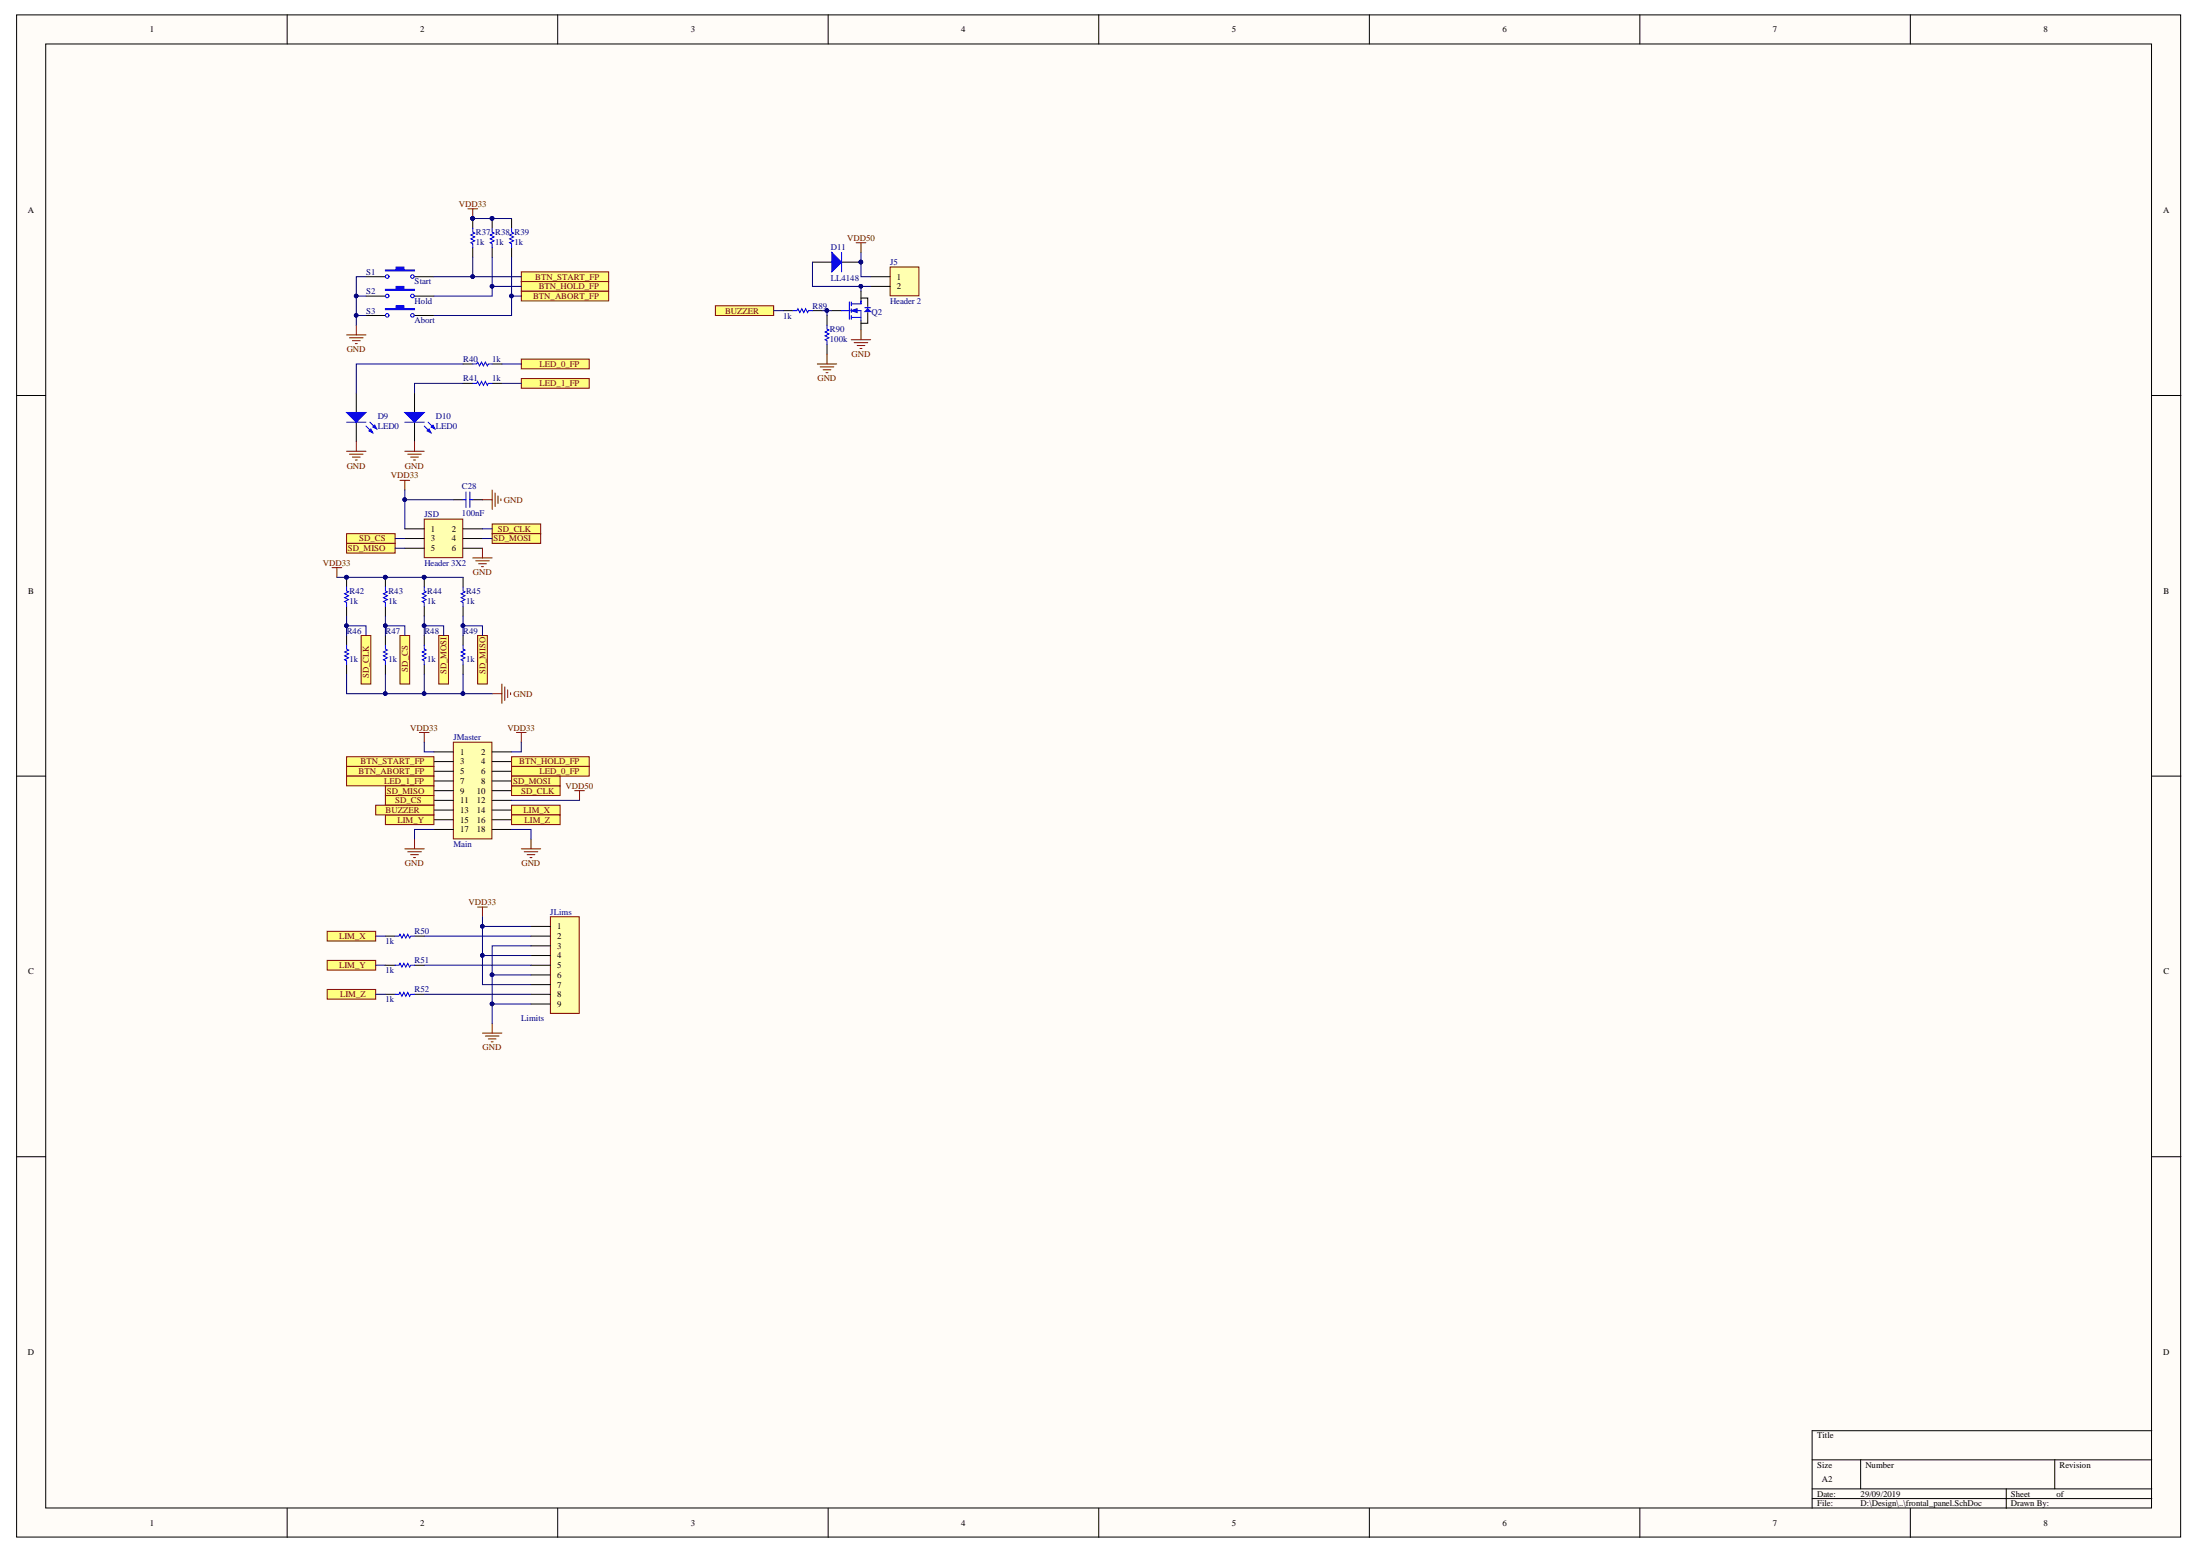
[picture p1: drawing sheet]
<svg xmlns="http://www.w3.org/2000/svg" width="297mm" height="210mm" viewBox="0 0 297 210" stroke-linecap="round" stroke-linejoin="round" font-family="sans-serif">
<g fill="#fffcf8" stroke="#000" stroke-width=".14">
<path d="M2.2 2h292.2v205.5h-292.2z"/>
<path d="M6.2 5.9h284.3v197.7h-284.3z"/>
</g>
<g fill="none" stroke="#000" stroke-width=".14">
<path d="M38.8 2v3.9M75.3 2v3.9M111.8 2v3.9M148.4 2v3.9M184.9 2v3.9M221.4 2v3.9M257.9 2v3.9M49.4 37.4h2.6M56 37.4h2.6M63.8 29.5v1.3M63.8 33.4v1.3M66.5 29.5v1.3"/>
<path d="M66.5 33.4v1.3M69.1 29.5v1.3M69.1 33.4v1.3M2.2 53.4h4M290.5 53.4h4M2.2 104.8h4M290.5 104.8h4M2.2 156.1h4M290.5 156.1h4M244.7 197.1h45.8M251.2 197.1v3.9M277.4 197.1v3.9"/>
<path d="M290.5 193.1h-45.8v10.5M38.8 203.6v3.9M75.3 203.6v3.9M111.8 203.6v3.9M148.4 203.6v3.9M184.9 203.6v3.9M221.4 203.6v3.9M244.7 201h45.8M244.7 202.3h45.8M257.9 203.6v3.9M270.9 201v2.6"/>
</g>
<g fill="#000080" stroke="#000080" stroke-width=".14">
<circle cx="63.8" cy="29.5" r=".24"/>
<circle cx="66.4" cy="29.5" r=".24"/>
</g>
<path d="M63.8 30.8v.5l.3 .2-.5 .2 .5 .3-.5 .2 .5 .3-.5 .3 .2 .1v.5M66.5 30.8v.5l.2 .2-.5 .2 .5 .3-.5 .2 .5 .3-.5 .3 .3 .1v.5M69.1 30.8v.5l.2 .2-.5 .2 .5 .3-.5 .2 .5 .3-.5 .3 .3 .1v.5" fill="none" stroke="#00f" stroke-width=".14"/>
<path d="M63.2 28.2h1.3M63.8 28.2v1.3" fill="none" stroke="#800000" stroke-width=".14"/>
<path d="M52 36.4h1.5v-.4h1v.4h1.5v.2h-4z" fill-rule="evenodd" fill="#00f"/>
<g fill="none" stroke="#00f" stroke-width=".14">
<path d="M52 36.4h1.5v-.4h1v.4h1.5v.2h-4z"/>
<circle cx="52.3" cy="37.3" r=".24"/>
<circle cx="55.7" cy="37.3" r=".24"/>
</g>
<path d="M49.4 40h2.6M56 40h2.6" fill="none" stroke="#000" stroke-width=".14"/>
<path d="M52 39.1h1.5v-.4h1v.4h1.5v.1h-4z" fill-rule="evenodd" fill="#00f"/>
<g fill="none" stroke="#00f" stroke-width=".14">
<path d="M52 39.1h1.5v-.4h1v.4h1.5v.1h-4z"/>
<circle cx="52.3" cy="40" r=".24"/>
<circle cx="55.7" cy="40" r=".24"/>
</g>
<path d="M49.4 42.6h2.6M56 42.6h2.6" fill="none" stroke="#000" stroke-width=".14"/>
<path d="M52 41.7h1.5v-.4h1v.4h1.5v.1h-4z" fill-rule="evenodd" fill="#00f"/>
<g fill="none" stroke="#00f" stroke-width=".14">
<path d="M52 41.7h1.5v-.4h1v.4h1.5v.1h-4zM63.8 49.1h.6l.1-.2 .2 .5 .3-.5 .3 .5 .2-.5 .3 .5 .1-.3h.6M63.8 51.8h.6l.1-.3 .2 .5 .3-.5 .3 .5 .2-.5 .3 .5 .1-.2h.6"/>
<circle cx="52.3" cy="42.6" r=".24"/>
<circle cx="55.7" cy="42.6" r=".24"/>
</g>
<path d="M46.8 45.2h2.6M47.2 45.6h1.8M47.6 46h1M48 46.4h.2M48.1 43.9v1.3" fill="none" stroke="#800000" stroke-width=".14"/>
<path d="M48.1 53.1v2.6M48.1 57v2.6M62.5 49.1h1.3M62.5 51.8h1.3M66.5 49.1h1.3M66.5 51.8h1.3" fill="none" stroke="#000" stroke-width=".14"/>
<path d="M46.8 55.7h2.6l-1.3 1.3z" fill="#00f"/>
<path d="M46.8 55.7h2.6l-1.3 1.3zM49.4 57.5l.9 .9M49.9 57l1 .9" fill="none" stroke="#00f" stroke-width=".14"/>
<path d="M49.8 58.2l.3-.3 .2 .5z" fill="#00f"/>
<path d="M49.8 58.2l.3-.3 .2 .5z" fill="none" stroke="#00f" stroke-width=".14"/>
<path d="M50.3 57.6l.3-.2 .3 .5z" fill="#00f"/>
<path d="M46.8 57h2.6M50.3 57.6l.3-.2 .3 .5z" fill="none" stroke="#00f" stroke-width=".14"/>
<path d="M56 53.1v2.6M56 57v2.6" fill="none" stroke="#000" stroke-width=".14"/>
<path d="M54.7 55.7h2.6l-1.3 1.3z" fill="#00f"/>
<path d="M54.7 55.7h2.6l-1.3 1.3zM57.3 57.5l.9 .9M57.8 57l.9 .9" fill="none" stroke="#00f" stroke-width=".14"/>
<path d="M57.7 58.2l.2-.3 .3 .5z" fill="#00f"/>
<path d="M57.7 58.2l.2-.3 .3 .5z" fill="none" stroke="#00f" stroke-width=".14"/>
<path d="M58.2 57.6l.3-.2 .2 .5z" fill="#00f"/>
<path d="M54.7 57h2.6M58.2 57.6l.3-.2 .2 .5z" fill="none" stroke="#00f" stroke-width=".14"/>
<path d="M48.1 59.6v1.3M56 59.6v1.3M46.8 60.9h2.6M47.2 61.3h1.8M47.6 61.7h1M48 62.1h.2M54.7 60.9h2.6M55.1 61.3h1.8M55.4 61.7h1.1M55.8 62.1h.3" fill="none" stroke="#800000" stroke-width=".14"/>
<path d="M61.2 100.2h5.2v13h-5.2z" fill="#ffffb0" stroke="#800000" stroke-width=".14"/>
<g fill="none" stroke="#000" stroke-width=".14">
<path d="M58.6 101.5h2.6M58.6 102.8h2.6M58.6 104.1h2.6M58.6 105.4h2.6M58.6 106.7h2.6M58.6 108h2.6M58.6 109.3h2.6M58.6 110.7h2.6M58.6 112h2.6M66.5 101.5h2.6M66.5 102.8h2.6M66.5 104.1h2.6"/>
<path d="M66.5 105.4h2.6M66.5 106.7h2.6M66.5 108h2.6M66.5 109.3h2.6M66.5 110.7h2.6M66.5 112h2.6"/>
</g>
<path d="M56.6 98.9h1.3M57.3 98.9v1.3M69.7 98.9h1.3M70.4 98.9v1.3" fill="none" stroke="#800000" stroke-width=".14"/>
<g fill="#ffff80" stroke="#800000" stroke-width=".14">
<path d="M70.4 36.7h11.8v1.3h-11.8z" fill-rule="evenodd"/>
<path d="M70.4 38h11.8v1.3h-11.8z" fill-rule="evenodd"/>
<path d="M70.4 39.3h11.8v1.3h-11.8z" fill-rule="evenodd"/>
<path d="M70.4 48.5h9.2v1.3h-9.2z" fill-rule="evenodd"/>
<path d="M70.4 51.1h9.2v1.3h-9.2z" fill-rule="evenodd"/>
<path d="M46.8 102.1h11.8v1.4h-11.8z" fill-rule="evenodd"/>
<path d="M69.1 102.1h10.5v1.4h-10.5z" fill-rule="evenodd"/>
<path d="M46.8 103.5h11.8v1.3h-11.8z" fill-rule="evenodd"/>
<path d="M69.1 103.5h10.5v1.3h-10.5z" fill-rule="evenodd"/>
<path d="M46.8 104.8h11.8v1.3h-11.8z" fill-rule="evenodd"/>
</g>
<path d="M57.3 70.1h5.2v5.2h-5.2z" fill="#ffffb0" stroke="#800000" stroke-width=".14"/>
<path d="M54.7 71.4h2.6M54.7 72.7h2.6M54.7 74h2.6M62.5 71.4h2.6M62.5 72.7h2.6M62.5 74h2.6" fill="none" stroke="#000" stroke-width=".14"/>
<g fill="#ffff80" stroke="#800000" stroke-width=".14">
<path d="M66.5 70.7h6.5v1.3h-6.5z" fill-rule="evenodd"/>
<path d="M46.8 72h6.5v1.4h-6.5z" fill-rule="evenodd"/>
<path d="M66.5 72h6.5v1.4h-6.5z" fill-rule="evenodd"/>
<path d="M46.8 73.4h6.5v1.3h-6.5z" fill-rule="evenodd"/>
</g>
<path d="M54 64.8h1.3M54.7 64.8v1.4M63.8 75.3h2.7M64.2 75.7h1.9M64.6 76.1h1.1M65 76.5h.3M65.1 74v1.3" fill="none" stroke="#800000" stroke-width=".14"/>
<path d="M46.8 77.9v1.3M46.8 81.9v1.3M46.8 85.8v1.3M46.8 89.7v1.3" fill="none" stroke="#000" stroke-width=".14"/>
<circle cx="46.8" cy="77.9" r=".24" fill="#000080" stroke="#000080" stroke-width=".14"/>
<path d="M46.8 79.2v.6l.3 .1-.6 .3 .6 .2-.6 .3 .6 .2-.6 .3 .3 .1v.6M46.8 87.1v.5l.3 .1-.6 .3 .6 .3-.6 .2 .6 .3-.6 .3 .3 .1v.5" fill="none" stroke="#00f" stroke-width=".14"/>
<path d="M48.8 85.8h1.3v6.5h-1.3z" fill-rule="evenodd" fill="#ffff80" stroke="#800000" stroke-width=".14"/>
<path d="M52 77.9v1.3M57.3 77.9v1.3M62.5 77.9v1.3M52 81.9v1.3M52 85.8v1.3M52 89.7v1.3M57.3 81.9v1.3M57.3 85.8v1.3M57.3 89.7v1.3M62.5 81.9v1.3M62.5 85.8v1.3M62.5 89.7v1.3" fill="none" stroke="#000" stroke-width=".14"/>
<g fill="#000080" stroke="#000080" stroke-width=".14">
<circle cx="52" cy="77.9" r=".24"/>
<circle cx="57.3" cy="77.9" r=".24"/>
</g>
<path d="M52 79.2v.6l.3 .1-.5 .3 .5 .2-.5 .3 .5 .2-.5 .3 .2 .1v.6M57.3 79.2v.6l.2 .1-.5 .3 .5 .2-.5 .3 .5 .2-.5 .3 .3 .1v.6M62.5 79.2v.6l.3 .1-.5 .3 .5 .2-.5 .3 .5 .2-.5 .3 .2 .1v.6M52 87.1v.5l.3 .1-.5 .3 .5 .3-.5 .2 .5 .3-.5 .3 .2 .1v.5M57.3 87.1v.5l.2 .1-.5 .3 .5 .3-.5 .2 .5 .3-.5 .3 .3 .1v.5M62.5 87.1v.5l.3 .1-.5 .3 .5 .3-.5 .2 .5 .3-.5 .3 .2 .1v.5" fill="none" stroke="#00f" stroke-width=".14"/>
<g fill="#ffff80" stroke="#800000" stroke-width=".14">
<path d="M54 85.8h1.3v6.5h-1.3z" fill-rule="evenodd"/>
<path d="M59.2 85.8h1.4v6.5h-1.4z" fill-rule="evenodd"/>
<path d="M64.5 85.8h1.3v6.5h-1.3z" fill-rule="evenodd"/>
</g>
<path d="M44.8 76.6h1.3M45.5 76.6v1.3M66.5 93.6h1.3M67.8 92.3v2.6M68.2 92.7v1.9M68.5 93.1v1.1M68.9 93.5v.3" fill="none" stroke="#800000" stroke-width=".14"/>
<g fill="#ffff80" stroke="#800000" stroke-width=".14">
<path d="M69.1 106.1h6.5v1.3h-6.5z" fill-rule="evenodd"/>
<path d="M52 107.4h6.6v1.3h-6.6z" fill-rule="evenodd"/>
<path d="M69.1 104.8h6.5v1.3h-6.5z" fill-rule="evenodd"/>
<path d="M52 106.1h6.6v1.3h-6.6z" fill-rule="evenodd"/>
</g>
<path d="M74.3 123.7h3.9v13.1h-3.9z" fill="#ffffb0" stroke="#800000" stroke-width=".14"/>
<path d="M71.7 125.1h2.6M71.7 126.4h2.6M71.7 127.7h2.6M71.7 129h2.6M71.7 130.3h2.6M71.7 131.6h2.6M71.7 132.9h2.6M71.7 134.2h2.6M71.7 135.5h2.6" fill="none" stroke="#000" stroke-width=".14"/>
<path d="M64.5 122.4h1.3M65.1 139.5h2.7M65.1 122.4v1.3M65.5 139.8h1.9M66.5 138.1v1.4M65.9 140.2h1.1M66.3 140.6h.3" fill="none" stroke="#800000" stroke-width=".14"/>
<g fill="#ffff80" stroke="#800000" stroke-width=".14">
<path d="M44.2 125.7h6.5v1.3h-6.5z" fill-rule="evenodd"/>
<path d="M44.2 129.6h6.5v1.3h-6.5z" fill-rule="evenodd"/>
<path d="M44.2 133.6h6.5v1.3h-6.5z" fill-rule="evenodd"/>
</g>
<path d="M52 126.4h1.3M52 130.3h1.3M52 134.2h1.3M56 126.4h1.3M56 130.3h1.3M56 134.2h1.3" fill="none" stroke="#000" stroke-width=".14"/>
<path d="M53.3 126.4h.6l.1-.3 .3 .5 .2-.5 .3 .5 .3-.5 .2 .5 .1-.2h.6M53.3 130.3h.6l.1-.3 .3 .6 .2-.6 .3 .6 .3-.6 .2 .6 .1-.3h.6M53.3 134.2h.6l.1-.2 .3 .5 .2-.5 .3 .5 .3-.5 .2 .5 .1-.3h.6" fill="none" stroke="#00f" stroke-width=".14"/>
<g fill="#ffff80" stroke="#800000" stroke-width=".14">
<path d="M69.1 108.7h6.5v1.3h-6.5z" fill-rule="evenodd"/>
<path d="M52 110h6.6v1.3h-6.6z" fill-rule="evenodd"/>
<path d="M69.1 110h6.5v1.3h-6.5z" fill-rule="evenodd"/>
</g>
<path d="M54.7 114.6h2.6M55.1 115h1.8M55.4 115.4h1.1M55.8 115.8h.3M56 113.3v1.3M70.4 114.6h2.6M70.8 115h1.8M71.2 115.4h1M71.6 115.8h.2M71.7 113.3v1.3" fill="none" stroke="#800000" stroke-width=".14"/>
<path d="M116.2 39.3v1.3M112.3 41.9h1.3M116.2 43.2v1.4" fill="none" stroke="#000" stroke-width=".14"/>
<path d="M113.6 41.9h1.1M114.7 40.8v2.3M114.9 41h1.3M114.9 41.9h1.3v1.3M114.9 42.9h1.3M114.9 40.8v.5M114.9 41.7v.5M114.9 42.6v.5" fill="none" stroke="#00f" stroke-width=".14"/>
<path d="M114.9 41.9l.8-.2v.5z" fill="#00f"/>
<path d="M114.9 41.9l.8-.2v.5zM116.2 40.6v.4" fill="none" stroke="#00f" stroke-width=".14"/>
<path d="M116.8 42.1l.4-.4 .4 .4z" fill="#00f"/>
<path d="M107.1 41.9h.5l.1-.2 .3 .5 .3-.5 .2 .5 .3-.5 .2 .5 .2-.3h.5M111.7 43.9v.5l.2 .2-.5 .2 .5 .3-.5 .2 .5 .3-.5 .3 .3 .1v.5M116.8 42.1l.4-.4 .4 .4zM116.8 41.5h.8" fill="none" stroke="#00f" stroke-width=".14"/>
<path d="M105.8 41.9h1.3M109.7 41.9h1.3M111.7 42.6v1.3M111.7 46.5v1.3M116.2 40.2h1v1.2M117.2 42.2v1.4h-1" fill="none" stroke="#000" stroke-width=".14"/>
<path d="M110.4 49.1h2.6M110.7 49.5h1.9M111.1 49.9h1.1M111.5 50.3h.3M111.7 47.8v1.3M114.9 45.9h2.7M115.3 46.3h1.9M115.7 46.6h1.1M116.1 47h.3M116.2 44.6v1.3" fill="none" stroke="#800000" stroke-width=".14"/>
<path d="M120.2 36h3.9v3.9h-3.9z" fill="#ffffb0" stroke="#800000" stroke-width=".14"/>
<path d="M117.6 37.4h2.6M117.6 38.7h2.6" fill="none" stroke="#000" stroke-width=".14"/>
<path d="M96.6 41.3h7.9v1.3h-7.9z" fill-rule="evenodd" fill="#ffff80" stroke="#800000" stroke-width=".14"/>
<path d="M109.7 35.4h2.6M113.6 35.4h2.6" fill="none" stroke="#000" stroke-width=".14"/>
<circle cx="116.2" cy="35.4" r=".24" fill="#000080" stroke="#000080" stroke-width=".14"/>
<path d="M112.3 34.1l1.3 1.3-1.3 1.3z" fill="#00f"/>
<path d="M112.3 34.1l1.3 1.3-1.3 1.3zM113.6 34.1v2.6M62.5 67.5h.4M62.9 66.4v2.1M63.4 66.4v2.1M63.4 67.5h.4" fill="none" stroke="#00f" stroke-width=".14"/>
<g fill="#000080" stroke="#000080" stroke-width=".14">
<circle cx="116.2" cy="35.4" r=".24"/>
<circle cx="66.4" cy="29.5" r=".24"/>
<circle cx="63.8" cy="29.5" r=".24"/>
<circle cx="48.1" cy="42.6" r=".24"/>
<circle cx="48.1" cy="40" r=".24"/>
<circle cx="63.8" cy="37.3" r=".24"/>
<circle cx="66.4" cy="38.6" r=".24"/>
<circle cx="69.1" cy="40" r=".24"/>
<circle cx="57.3" cy="77.9" r=".24"/>
<circle cx="52" cy="77.9" r=".24"/>
<circle cx="46.8" cy="77.9" r=".24"/>
<circle cx="62.5" cy="84.5" r=".24"/>
<circle cx="57.3" cy="84.5" r=".24"/>
<circle cx="52" cy="84.5" r=".24"/>
<circle cx="46.8" cy="84.5" r=".24"/>
<circle cx="62.5" cy="93.6" r=".24"/>
<circle cx="57.3" cy="93.6" r=".24"/>
<circle cx="52" cy="93.6" r=".24"/>
<circle cx="65.1" cy="125" r=".24"/>
<circle cx="65.1" cy="129" r=".24"/>
<circle cx="66.4" cy="131.6" r=".24"/>
<circle cx="66.4" cy="135.5" r=".24"/>
<circle cx="116.2" cy="38.6" r=".24"/>
<circle cx="111.6" cy="41.9" r=".24"/>
<circle cx="54.6" cy="67.4" r=".24"/>
</g>
<path d="M115.6 32.8h1.3M116.2 32.8v1.3M65.1 67.5h1.4M66.5 66.2v2.6M66.8 66.5v1.9M67.2 66.9v1.1M67.6 67.3v.3M77.6 106.7h1.3M78.2 106.7v1.3" fill="none" stroke="#800000" stroke-width=".14"/>
<path d="M61.2 67.5h1.3M63.8 67.5h1.3" fill="none" stroke="#000" stroke-width=".14"/>
<g fill="none" stroke="#000080" stroke-width=".14">
<path d="M48.1 40h1.3M49.4 37.4h-1.3v6.5M63.8 29.5h5.3M63.8 34.7v2.7h-5.2M63.8 37.4h6.6M66.5 34.7v5.3h-7.9M66.5 38.7h3.9M69.1 34.7v7.9h-10.5M69.1 40h1.3M109.7 35.4v3.3h6.5M116.2 34.1v3.3h1.4M117.6 38.7h-1.4v.6"/>
<path d="M48.1 42.6h1.3M62.5 51.8h-6.5v1.3M62.5 49.1h-14.4v4M67.8 49.1h2.6M67.8 51.8h2.6M104.5 41.9h1.3M111 41.9h.7v.7M111.7 41.9h.6M45.5 77.9h17M53.3 72.7h1.4M53.3 74h1.4M54.7 66.2v5.2"/>
<path d="M54.7 67.5h6.5M65.1 72.7h1.4M65.1 71.4h1.4M46.8 83.2v1.3h2.6v1.3M46.8 91v2.6h19.7M46.8 84.5v1.3M52 83.2v2.6M52 84.5h2.7v1.3M52 91v2.6M57.3 83.2v2.6M57.3 84.5h2.6v1.3M57.3 91v2.6"/>
<path d="M62.5 83.2v2.6M62.5 84.5h2.6v1.3M62.5 91v2.6M57.3 100.2v1.3h1.3M58.6 112h-2.6v1.3M69.1 112h2.6v1.3M69.1 108h9.1M70.4 100.2v1.3h-1.3M50.7 126.4h1.3M50.7 130.3h1.3M50.7 134.2h1.3M57.3 126.4h14.4"/>
<path d="M57.3 130.3h14.4M57.3 134.2h14.4M65.1 123.7v1.4h6.6M65.1 125.1v3.9h6.6M65.1 129v3.9h6.6M66.5 131.6h5.2M66.5 135.5h5.2M71.7 127.7h-5.2v10.4"/>
</g>
<path d="M50.7 108.7h7.9v1.3h-7.9z" fill-rule="evenodd" fill="#ffff80" stroke="#800000" stroke-width=".14"/>
<g font-size="1.2">
<text x="20.2" y="4.4">1</text>
<text x="56.7" y="4.4">2</text>
<text x="93.3" y="4.4">3</text>
<text x="129.8" y="4.4">4</text>
<text x="166.3" y="4.4">5</text>
<text x="202.8" y="4.4">6</text>
<text x="239.4" y="4.4">7</text>
<text x="275.9" y="4.4">8</text>
<text x="3.8" y="28.8">A</text>
<text x="292.1" y="28.8">A</text>
<text x="121.1" y="37.8">1</text>
<text x="121.1" y="39.1">2</text>
<text x="58.2" y="71.8">1</text>
<text x="61" y="71.8">2</text>
<text x="58.2" y="73.1">3</text>
<text x="58.2" y="74.4">5</text>
<text x="61" y="73.1">4</text>
<text x="61" y="74.4">6</text>
<text x="3.8" y="80.1">B</text>
<text x="292.1" y="80.1">B</text>
<text x="62.1" y="101.9">1</text>
<text x="65" y="101.9">2</text>
<text x="62.1" y="103.2">3</text>
<text x="62.1" y="104.5">5</text>
<text x="62.1" y="105.8">7</text>
<text x="62.1" y="107.1">9</text>
<text x="64.4" y="107.1">10</text>
<text x="65" y="103.2">4</text>
<text x="65" y="104.5">6</text>
<text x="65" y="105.8">8</text>
<text x="62.1" y="108.4">11</text>
<text x="62.1" y="109.7">13</text>
<text x="62.1" y="111.1">15</text>
<text x="62.1" y="112.4">17</text>
<text x="64.4" y="108.4">12</text>
<text x="64.4" y="109.7">14</text>
<text x="64.4" y="111.1">16</text>
<text x="64.4" y="112.4">18</text>
<text x="75.2" y="125.5">1</text>
<text x="3.8" y="131.5">C</text>
<text x="75.2" y="126.8">2</text>
<text x="75.2" y="128.1">3</text>
<text x="75.2" y="129.4">4</text>
<text x="75.2" y="130.7">5</text>
<text x="292.1" y="131.5">C</text>
<text x="75.2" y="132">6</text>
<text x="75.2" y="133.3">7</text>
<text x="75.2" y="134.6">8</text>
<text x="75.2" y="135.9">9</text>
<text x="3.8" y="182.9">D</text>
<text x="292.1" y="182.9">D</text>
<text x="245.3" y="194.2">Title</text>
<text x="245.3" y="198.1">Size</text>
<text x="245.3" y="202">Date:</text>
<text x="245.3" y="203.3">File:</text>
<text x="246" y="200">A2</text>
<text x="251.2" y="202">29/09/2019</text>
<text x="251.2" y="203.3">D:\Design\..\frontal_panel.SchDoc</text>
<text x="251.9" y="198.1">Number</text>
<text x="271.5" y="202">Sheet</text>
<text x="271.5" y="203.3">Drawn By:</text>
<text x="277.7" y="202">of</text>
<text x="278.1" y="198.1">Revision</text>
<text x="20.2" y="206">1</text>
<text x="56.7" y="206">2</text>
<text x="93.3" y="206">3</text>
<text x="129.8" y="206">4</text>
<text x="166.3" y="206">5</text>
<text x="202.8" y="206">6</text>
<text x="239.4" y="206">7</text>
<text x="275.9" y="206">8</text>
</g>
<g font-size="1.2" fill="#800000">
<text x="61.9" y="27.9">VDD33</text>
<text x="114.4" y="32.5">VDD50</text>
<text x="72" y="40.4">BTN_ABORT_FP</text>
<text x="72.3" y="37.8">BTN_START_FP</text>
<text x="72.7" y="39.1">BTN_HOLD_FP</text>
<text x="46.8" y="47.6">GND</text>
<text x="97.9" y="42.3">BUZZER</text>
<text x="72.9" y="49.6">LED_0_FP</text>
<text x="72.9" y="52.2">LED_1_FP</text>
<text x="110.4" y="51.5">GND</text>
<text x="115" y="48.2">GND</text>
<text x="46.8" y="63.3">GND</text>
<text x="52.8" y="64.6">VDD33</text>
<text x="54.7" y="63.3">GND</text>
<text x="67.2" y="71.8">SD_CLK</text>
<text x="68" y="67.8">GND</text>
<text x="43.6" y="76.4">VDD33</text>
<text x="47" y="74.4">SD_MISO</text>
<text x="48.5" y="73.1">SD_CS</text>
<text x="63.9" y="77.7">GND</text>
<text x="66.6" y="73.1">SD_MOSI</text>
<text x="49.8" y="91.6" transform="rotate(-90 49.8 91.6)">SD_CLK</text>
<text x="55.1" y="90.6" transform="rotate(-90 55.1 90.6)">SD_CS</text>
<text x="60.3" y="91" transform="rotate(-90 60.3 91)">SD_MOSI</text>
<text x="65.5" y="91" transform="rotate(-90 65.5 91)">SD_MISO</text>
<text x="69.3" y="94">GND</text>
<text x="55.4" y="98.6">VDD33</text>
<text x="68.5" y="98.6">VDD33</text>
<text x="48.4" y="104.5">BTN_ABORT_FP</text>
<text x="48.7" y="103.2">BTN_START_FP</text>
<text x="51.9" y="105.8">LED_1_FP</text>
<text x="52.2" y="107.1">SD_MISO</text>
<text x="69.3" y="105.8">SD_MOSI</text>
<text x="70.1" y="103.2">BTN_HOLD_FP</text>
<text x="70.4" y="107.1">SD_CLK</text>
<text x="72.9" y="104.5">LED_0_FP</text>
<text x="76.4" y="106.5">VDD50</text>
<text x="52.1" y="109.7">BUZZER</text>
<text x="53.4" y="108.4">SD_CS</text>
<text x="53.7" y="111.1">LIM_Y</text>
<text x="70.7" y="109.7">LIM_X</text>
<text x="70.8" y="111.1">LIM_Z</text>
<text x="54.7" y="117">GND</text>
<text x="70.4" y="117">GND</text>
<text x="63.3" y="122.2">VDD33</text>
<text x="45.8" y="126.8">LIM_X</text>
<text x="45.8" y="130.7">LIM_Y</text>
<text x="45.9" y="134.6">LIM_Z</text>
<text x="65.2" y="141.8">GND</text>
</g>
<g font-size="1.2" fill="#000080">
<text x="64.2" y="31.7">R37 R38 R39</text>
<text x="64.2" y="33">1k</text>
<text x="66.9" y="33">1k</text>
<text x="69.5" y="33">1k</text>
<text x="112.2" y="33.7">D11</text>
<text x="120.2" y="35.8">J5</text>
<text x="49.4" y="37.1">S1</text>
<text x="49.4" y="39.7">S2</text>
<text x="56" y="38.4">Start</text>
<text x="56" y="41">Hold</text>
<text x="109.7" y="41.7">R89</text>
<text x="112.2" y="37.9">LL4148</text>
<text x="120.2" y="41">Header 2</text>
<text x="49.4" y="42.3">S3</text>
<text x="56" y="43.6">Abort</text>
<text x="105.8" y="43">1k</text>
<text x="112.1" y="44.8">R90</text>
<text x="112.1" y="46.1">100k</text>
<text x="117.7" y="42.5">Q2</text>
<text x="62.5" y="48.9">R40</text>
<text x="62.5" y="51.5">R41</text>
<text x="66.4" y="48.9">1k</text>
<text x="66.4" y="51.5">1k</text>
<text x="51" y="56.6">D9</text>
<text x="51" y="57.9">LED0</text>
<text x="58.9" y="56.6">D10</text>
<text x="58.9" y="57.9">LED0</text>
<text x="57.3" y="69.8">JSD</text>
<text x="62.4" y="69.7">100nF</text>
<text x="62.4" y="66">C28</text>
<text x="57.3" y="76.4">Header 3X2</text>
<text x="47.2" y="80.2">R42</text>
<text x="47.2" y="81.5">1k</text>
<text x="52.4" y="80.2">R43</text>
<text x="52.4" y="81.5">1k</text>
<text x="57.7" y="80.2">R44</text>
<text x="57.7" y="81.5">1k</text>
<text x="62.9" y="80.2">R45</text>
<text x="62.9" y="81.5">1k</text>
<text x="46.8" y="85.5">R46</text>
<text x="47.2" y="89.3">1k</text>
<text x="52.1" y="85.5">R47</text>
<text x="52.4" y="89.3">1k</text>
<text x="57.3" y="85.5">R48</text>
<text x="57.7" y="89.3">1k</text>
<text x="62.5" y="85.5">R49</text>
<text x="62.9" y="89.3">1k</text>
<text x="61.2" y="99.9">JMaster</text>
<text x="61.2" y="114.3">Main</text>
<text x="74.3" y="123.5">JLims</text>
<text x="52.1" y="127.4">1k</text>
<text x="52.1" y="131.3">1k</text>
<text x="56" y="126.1">R50</text>
<text x="56" y="130">R51</text>
<text x="52.1" y="135.3">1k</text>
<text x="56" y="133.9">R52</text>
<text x="70.4" y="137.9">Limits</text>
</g>
</svg>
